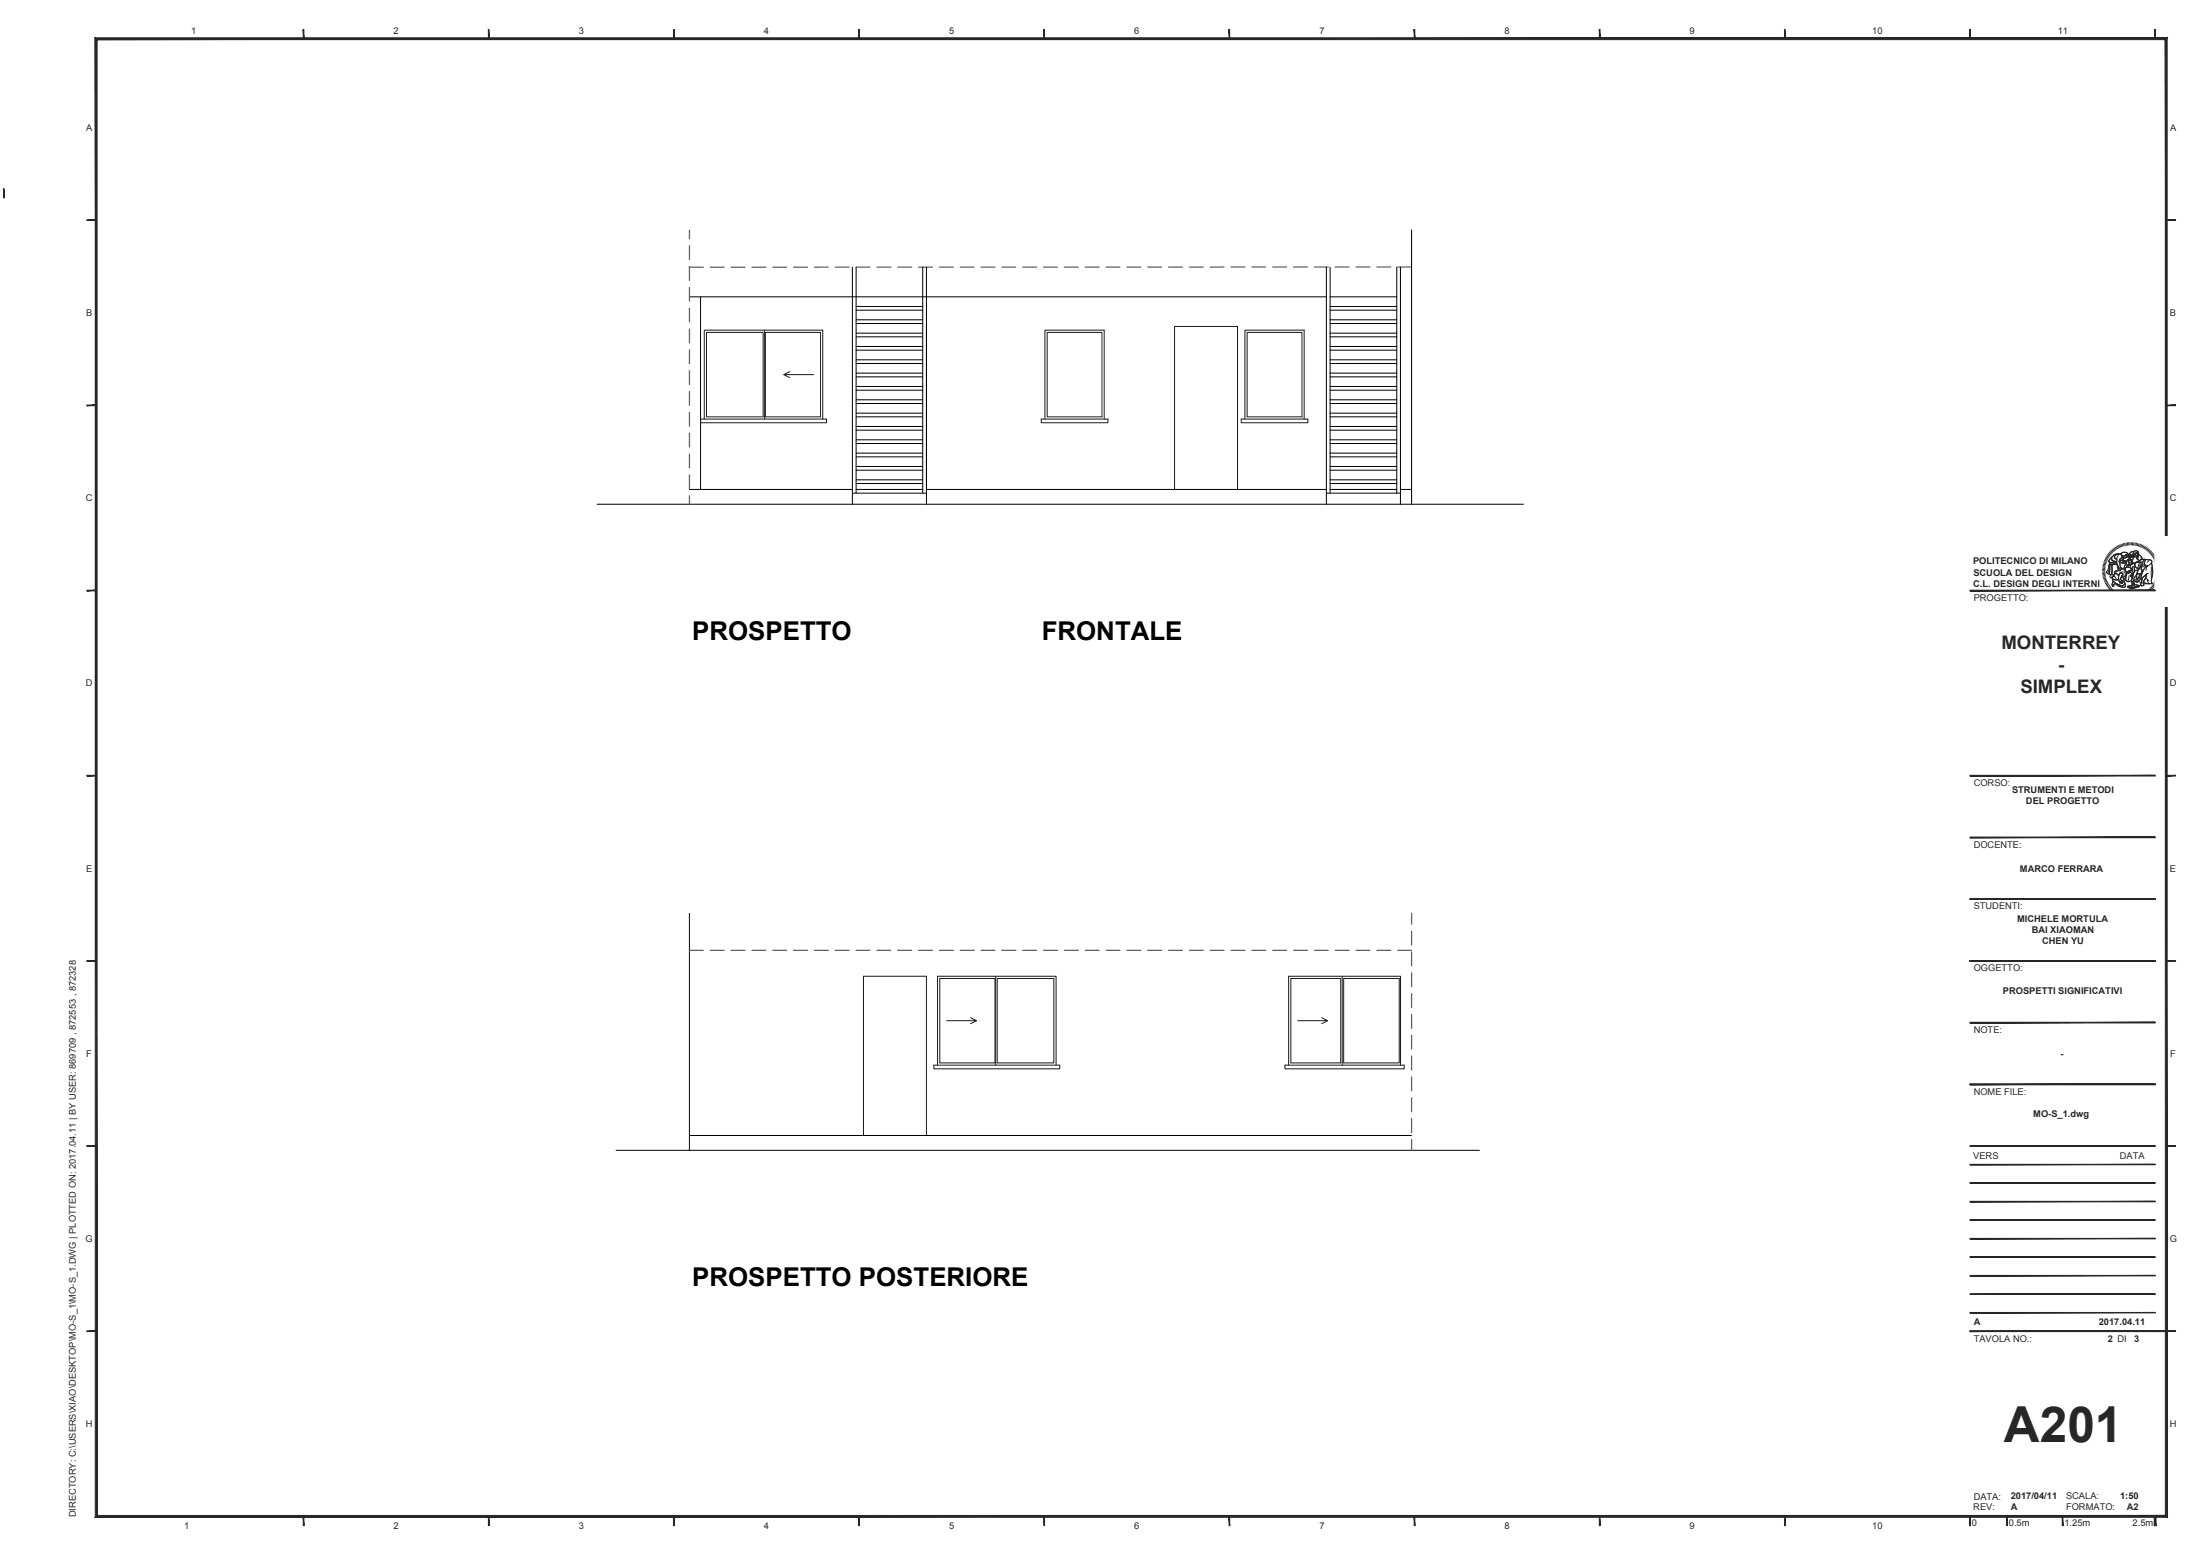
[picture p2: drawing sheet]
<svg xmlns="http://www.w3.org/2000/svg" width="594mm" height="420mm" viewBox="0 0 594 420" stroke-linecap="round" stroke-linejoin="round" font-family="sans-serif">
<!-- layer: A-PRSP-1 -->
<path d="M186.2 246.6v64M166.4 310.6h233.1M186.2 306.6h195" fill="none" stroke="#000" stroke-width=".27"/>
<g fill="none" stroke="#666" stroke-width=".35">
<path d="M186.2 256.6h3.7M191.8 256.6h3.7M197.4 256.6h3.8M203 256.6h3.8M208.7 256.6h3.7M214.3 256.6h3.7M219.9 256.6h3.8M225.5 256.6h3.8M231.2 256.6h3.7M236.8 256.6h3.7M242.4 256.6h3.8M248 256.6h3.8"/>
<path d="M253.7 256.6h3.7M259.3 256.6h3.7M264.9 256.6h3.8M270.5 256.6h3.8M276.2 256.6h3.7M281.8 256.6h3.7M287.4 256.6h3.8M293 256.6h3.8M298.7 256.6h3.7M304.3 256.6h3.7M309.9 256.6h3.8M315.5 256.6h3.8"/>
<path d="M321.2 256.6h3.7M326.8 256.6h3.7M332.4 256.6h3.8M338 256.6h3.8M343.7 256.6h3.7M349.3 256.6h3.8M354.9 256.6h3.8M360.5 256.6h3.8M366.2 256.6h3.7M371.8 256.6h3.8M377.4 256.6h3.8M381.2 246.6v2.9"/>
<path d="M381.2 251.4v3.8M381.2 257.1v3.7M381.2 262.7v3.7M381.2 268.3v3.7M381.2 273.9v3.8M381.2 279.6v3.7M381.2 285.2v3.7M381.2 290.8v3.7M381.2 296.4v3.8M381.2 302.1v3.7M381.2 307.7v2.9"/>
</g>
<!-- layer: A-GLAZ-FURR -->
<g fill="none" stroke="#1a1a1a" stroke-width=".27">
<path d="M190.8 89.8h15.3v22.8h-15.3zM206.5 89.2v24M206.7 89.8h14.9v22.8h-14.9zM282.8 89.8h14.8v22.8h-14.8zM336.8 89.8h14.8v22.8h-14.8zM189.2 113.2h34v1h-34zM190.2 113.2v-24h32v24M211.7 101.2l1.6 .8M213.3 100.3l-1.6 .9h8M281.2 113.2h18v1h-18zM282.2 113.2v-24h16v24M335.2 113.2h18v1h-18z"/>
<path d="M336.2 113.2v-24h16v24M253.8 264.2h14.9v22.8h-14.9zM262.1 274.8l1.6 .8h-8.1M263.7 275.6l-1.6 .8M268.9 263.6v24M269.3 264.2h15.3v22.8h-15.3zM348.6 264.2h13.4v22.8h-13.4zM356.9 274.8l1.6 .8h-8.1M358.5 275.6l-1.6 .8M362.4 263.6v24M362.8 264.2h15v22.8h-15zM252.2 287.6h34v1h-34z"/>
<path d="M253.2 287.6v-24h32v24M347 287.6h32.2v1h-32.2zM348 287.6v-24h30.2v24"/>
</g>
<!-- layer: A-DOOR-FURR -->
<path d="M233.2 263.6h17v43h-17z" fill="none" stroke="#1a1a1a" stroke-width=".27"/>
<!-- layer: A-PRSP-2 -->
<g fill="none" stroke="#000" stroke-width=".27">
<path d="M230.2 72.2v64M231.2 72.2v61M249.2 72.2v61M250.2 72.2v64M358.2 72.2v64M359.2 72.2v61M377.2 72.2v61M378.2 72.2v64M381.2 62.1v74.1M186.2 80.2h172M189.2 80.2v52M231.2 97.2h18"/>
<path d="M231.2 93.6h18M231.2 90h18M231.2 86.4h18M231.2 82.8h18M231.2 83.8h18M231.2 87.4h18M231.2 91h18M231.2 94.6h18M231.2 98.2h18M359.2 80.2h18M359.2 97.2h18M359.2 93.6h18"/>
<path d="M359.2 90h18M359.2 86.4h18M359.2 82.8h18M359.2 83.8h18M359.2 87.4h18M359.2 91h18M359.2 94.6h18M359.2 98.2h18M231.2 118.8h18M231.2 115.2h18M231.2 111.6h18M231.2 108h18"/>
<path d="M231.2 104.4h18M231.2 100.8h18M231.2 101.8h18M231.2 105.4h18M231.2 109h18M231.2 112.6h18M231.2 116.2h18M231.2 119.8h18M359.2 118.8h18M359.2 115.2h18M359.2 111.6h18M359.2 108h18"/>
<path d="M359.2 104.4h18M359.2 100.8h18M359.2 101.8h18M359.2 105.4h18M359.2 109h18M359.2 112.6h18M359.2 116.2h18M359.2 119.8h18M161.2 136.2h250.2M186.2 132.2h44M230.2 133.2h20M231.2 132.2h18"/>
<path d="M231.2 126h18M231.2 122.4h18M231.2 123.4h18M231.2 127h18M231.2 129.6h18M231.2 130.6h18M250.2 132.2h108M358.2 133.2h20M359.2 132.2h18M359.2 126h18M359.2 122.4h18M359.2 123.4h18"/>
<path d="M359.2 127h18M359.2 129.6h18M359.2 130.6h18M378.2 132.2h3"/>
</g>
<g fill="none" stroke="#666" stroke-width=".35">
<path d="M186.2 72.2h3.7M186.2 62.2v2.3M186.2 66.3v3.8M186.2 72v3.7M186.2 77.6v3.7M191.8 72.2h3.8M197.4 72.2h3.8M203 72.2h3.8M208.7 72.2h3.7M214.3 72.2h3.7M223.7 72.1l-3.8 .1M225.5 72.1h3.8"/>
<path d="M231.2 72.1h3.7M236.8 72.1h3.7M242.4 72.1h3.8M248 72.1h3.8M257.4 72.1h-3.7M259.3 72.1h3.7M264.9 72.1h3.8M270.5 72.1h3.8M276.2 72.1h3.7M281.8 72.1h3.7M287.4 72.1h3.8M293 72.1h3.8"/>
<path d="M298.7 72.1h3.7M304.3 72.1h3.7M309.9 72.1h3.8M315.5 72.1h3.8M321.2 72.1h3.7M330.5 72.1h-3.7M332.4 72.1h3.8M338 72.1h3.8M343.7 72.1h3.7M349.3 72.1h3.7M354.9 72.1h3.8M364.3 72.1h-3.8"/>
<path d="M366.2 72.1h3.7M371.8 72.1h3.7M377.4 72.1h3.8M186.2 83.2v3.8M186.2 88.8v3.8M186.2 94.5v3.7M186.2 100.1v3.7M186.2 105.7v3.8M186.2 111.4v3.7M186.2 117v3.7M186.2 122.6v3.7M186.2 128.2v3.8"/>
<path d="M186.2 133.9v2.3"/>
</g>
<!-- layer: A-DOOR-FULL -->
<path d="M317.2 132.2v-44h17v44" fill="none" stroke="#1a1a1a" stroke-width=".27"/>
<!-- layer: G-ANNO-TTLB -->
<g fill="#272727" stroke="#272727" stroke-width=".27">
<path d="M431.9 8l.2 2.5v-2.5zM431.9 8l.2 2.5h-.2z"/>
<path d="M25.7 10.2l.5 399v-398.5zM25.7 10.2l.5 399-.5 .5zM25.7 409.7l559-.5h-558.5zM25.7 409.7l559-.5 .5 .5zM584.7 10.7v398.5l.5 .5zM585.2 10.2v399.5l-.5-399zM26.2 10.7h558.5l.5-.5zM25.7 10.2h559.5l-559 .5z"/>
<path d="M381.9 8l.2 2.5v-2.5zM381.9 8l.2 2.5h-.2z"/>
<path d="M481.9 8l.2 2.5v-2.5zM481.9 8l.2 2.5h-.2z"/>
<path d="M531.9 8l.2 2.5v-2.5zM531.9 8l.2 2.5h-.2z"/>
<path d="M23.5 109.6h2.5v-.2zM23.5 109.4h2.5l-2.5 .2z"/>
<path d="M23.5 59.5h2.5v-.1zM23.5 59.4h2.5l-2.5 .1z"/>
<path d="M23.5 209.6h2.5v-.2zM23.5 209.4h2.5l-2.5 .2z"/>
<path d="M23.5 259.5h2.5v-.1zM23.5 259.4h2.5l-2.5 .1z"/>
<path d="M23.5 309.5h2.5v-.1zM23.5 309.4h2.5l-2.5 .1z"/>
<path d="M23.5 359.6h2.5v-.2zM23.5 359.4h2.5l-2.5 .2z"/>
<path d="M23.5 159.5h2.5v-.1zM23.5 159.4h2.5l-2.5 .1z"/>
<path d="M331.9 8l.2 2.5v-2.5zM331.9 8l.2 2.5h-.2z"/>
<path d="M281.9 8l.2 2.5v-2.5zM281.9 8l.2 2.5h-.2z"/>
<path d="M231.9 8l.2 2.5v-2.5zM231.9 8l.2 2.5h-.2z"/>
<path d="M181.9 8l.2 2.5v-2.5zM181.9 8l.2 2.5h-.2z"/>
<path d="M131.9 8l.2 2.5v-2.5zM131.9 8l.2 2.5h-.2z"/>
<path d="M81.9 8l.2 2.5v-2.5zM81.9 8l.2 2.5h-.2z"/>
<path d="M1 51l.1 2.5zM1 51l.1 2.5z"/>
<path d="M431.9 409.5l.2 2.5v-2.5zM431.9 409.5l.2 2.5h-.2z"/>
<path d="M381.9 409.5l.2 2.5v-2.5zM381.9 409.5l.2 2.5h-.2z"/>
<path d="M481.9 409.5l.2 2.5v-2.5zM481.9 409.5l.2 2.5h-.2z"/>
<path d="M531.9 409.5l.2 2.5v-2.5zM531.9 409.5l.2 2.5h-.2z"/>
<path d="M331.9 409.5l.2 2.5v-2.5zM331.9 409.5l.2 2.5h-.2z"/>
<path d="M281.9 409.5l.2 2.5v-2.5zM281.9 409.5l.2 2.5h-.2z"/>
<path d="M231.9 409.5l.2 2.5v-2.5zM231.9 409.5l.2 2.5h-.2z"/>
<path d="M181.9 409.5l.2 2.5v-2.5zM181.9 409.5l.2 2.5h-.2z"/>
<path d="M131.9 409.5l.2 2.5v-2.5zM131.9 409.5l.2 2.5h-.2z"/>
<path d="M81.9 409.5l.2 2.5v-2.5zM81.9 409.5l.2 2.5h-.2z"/>
<path d="M581.9 8l.2 2.5v-2.5zM581.9 8l.2 2.5h-.2z"/>
<path d="M581.9 409.5l.2 2.5v-2.5zM581.9 409.5l.2 2.5h-.2z"/>
<path d="M585 109.4v.2l2.5-.2zM585 109.6l2.5-.2v.2z"/>
<path d="M585 59.4v.1l2.5-.1zM585 59.5l2.5-.1v.1z"/>
<path d="M585 209.4v.2l2.5-.2zM585 209.6l2.5-.2v.2z"/>
<path d="M585 259.4v.1l2.5-.1zM585 259.5l2.5-.1v.1z"/>
<path d="M585 309.4v.1l2.5-.1zM585 309.5l2.5-.1v.1z"/>
<path d="M585 359.4v.2l2.5-.2zM585 359.6l2.5-.2v.2z"/>
<path d="M585 159.4v.1l2.5-.1zM585 159.5l2.5-.1v.1z"/>
<path d="M582 359.6h2.5v-.2zM582 359.4h2.5l-2.5 .2z"/>
<path d="M532 359.4v.2l50-.2zM532 359.6l50-.2v.2z"/>
<path d="M532 359.4v.2l50-.2zM532 359.6l50-.2v.2z"/>
<path d="M532 354.4h50zM532 354.5l50-.1z"/>
<path d="M532 349.4h50zM532 349.5l50-.1z"/>
<path d="M532 344.4h50zM532 344.5l50-.1z"/>
<path d="M532 339.4h50zM532 339.5l50-.1z"/>
<path d="M532 334.4h50zM532 334.5l50-.1z"/>
<path d="M532 329.4h50zM532 329.5l50-.1z"/>
<path d="M532 324.4h50zM532 324.5l50-.1z"/>
<path d="M532 319.4h50zM532 319.5l50-.1z"/>
<path d="M532 226.2h50v-.2zM532 226h50l-50 .2z"/>
<path d="M532 242.9h50v-.2zM532 242.7h50l-50 .2z"/>
<path d="M532 242.7v.2l50-.2zM532 242.9l50-.2v.2z"/>
<path d="M532 259.4v.1l50-.1zM532 259.5l50-.1v.1z"/>
<path d="M532 159.5h50v-.1zM532 159.4h50l-50 .1z"/>
<path d="M532 259.4v.1l50-.1zM532 259.5l50-.1v.1z"/>
<path d="M532 276v.2l50-.2zM532 276.2l50-.2v.2z"/>
<path d="M532 259.4v.1l50-.1zM532 259.5l50-.1v.1z"/>
<path d="M532 259.4v.1l50-.1zM532 259.5l50-.1v.1z"/>
<path d="M532 209.6h50v-.2zM532 209.4h50l-50 .2z"/>
<path d="M532 292.7v.2l50-.2zM532 292.9l50-.2v.2z"/>
<path d="M532 292.7v.2l50-.2zM532 292.9l50-.2v.2z"/>
<path d="M532 314.4h50zM532 314.5l50-.1z"/>
<path d="M532 309.4v.1l50-.1zM532 309.5l50-.1v.1z"/>
<path d="M582 359.6h2.5v-.2zM582 359.4h2.5l-2.5 .2z"/>
<path d="M531.9 409.5v2.5h.2zM531.9 409.5h.2v2.5z"/>
<path d="M541.9 409.5l.2 2.5v-2.5zM541.9 409.5l.2 2.5h-.2z"/>
<path d="M556.9 409.5l.2 2.5v-2.5zM556.9 409.5l.2 2.5h-.2z"/>
<path d="M581.7 409.5l.5 2.5v-2.5zM581.7 409.5l.5 2.5h-.5z"/>
</g>
<!-- layer: G-ANNO-LOGO -->
<g fill="none" stroke="#272727" stroke-width=".27">
<path d="M567.7 154.1h.7M567.7 153.8h.7M567.8 153.4l.6 .1M567.8 153.1l.7 .1M567.9 152.7l.6 .1M567.9 152.4l.7 .1M568 152l.7 .2M568.1 151.7l.7 .2M568.3 151.3l.6 .3M568.4 151l.6 .3M568.4 154.5h-.7M568.4 154.8h-.6"/>
<path d="M568.5 155.1l-.7 .1M568.5 155.4l-.6 .2M568.6 150.7l.6 .3M568.6 155.7l-.7 .2M568.7 156.1l-.7 .1M568.7 150.4l.6 .3M568.8 156.4l-.7 .2M568.9 156.7l-.7 .2M568.9 150.1l.6 .3M569 157l-.6 .3M569.1 149.8l.6 .4M569.1 157.3l-.6 .3"/>
<path d="M569.3 157.6l-.6 .3M569.3 149.5l.6 .4M569.5 157.8l-.6 .4M569.5 149.2l.6 .5M569.6 151.8l1.4 .3 .6-.4v.6h-1.7l-.2-.1zM569.6 151.8l.1 .4M569.6 158.1l-.5 .4M569.8 148.9l.5 .5M569.8 152.3l-.3 .5-.1 1.4-.3 .6 .4 .2M569.8 158.4l-.5 .4M569.9 150.8l.4-.3-.1 .5 .2 .4 1.1 .3-.5 .4-.5-.3h-.8l-.2-.4zM570 148.7l.5 .5"/>
<path d="M570 158.6l-.5 .5M570 152.3l-.3 .6v1.4l-.2 .7 .7 .2M570.1 152.3l.4 .1-.2 .5v2.2l-.3 .1-.6-.3 .3-.7 .1-1.3zM570.2 150.5l-.7 .9 .2 .4 1.3 .3 .5-.4M570.2 158.9l-.4 .4M570.3 148.4l.4 .6M570.3 155.9l.1 .3 .5 .3 1.2-.1M570.3 150.3l.7-.6 1.3-.1-.9 .2-.4 .5 .1 .4 .5 .2-.1 .8-1.2-.4-.1-.3zM570.4 156.3l.1 .5 .7 .6 2 1M570.4 156.2l.7 .4 1-.2 .1 .5 .3 .3-.1 .2 .3-.2 .2 .4-.1-.6 .3 .5-.1-.5 .4 .1-.8-.7 .3-.7 .4 .2 .5 1.5-.1 .4-.4 .3h-.6l-1.2-.5-1-.8zM570.5 159.1l-.5 .5M570.5 152.4l1.1-.1 .6 1.2v.5l-1.2 .4v.4l.1 .1-.3 .5-.4-.2-.2-.4 .1-1.9z"/>
<path d="M570.5 152.4l-.2 .5v2.2M570.6 148.2l.4 .5M570.6 156.9l.9 .7 1.2 .5h.7l.4-.6 .1 .8-.4 .3-1-.2-1.4-.8-.5 .3 .3 .2-.4 .2-.2-.4zM570.6 156.9l-.3 1 .3 .4 .2-.2-.2-.2 .5-.3 1.2 .8 1.3 .2 .4-.4-.2-.7M570.7 159.3l-.4 .5M570.8 155.4l-.8-.2-.2 .7 .3 .1 .9-.3 .5 .5M570.9 148l.4 .5M571 159.5l-.5 .6M571 155l.4-.2 .7 .6-.1 1.1-.9 .1-.7-.4-.1-.3 .6-.2-.1-.3zM571 154.4l1.2-.4 .3 .1 .2-.4 .5-.1 .6 .3 .5 1.1-.3 .4-.8 .5-.3-.2 .4-.5-.2-.3-.5-.3-.5 .8-.7-.6h-.4zM571.1 147.8l.4 .6M571.2 149.9l1.1-.3 .7 .5-.1 .5-.7 1 .4 1.6 .6 .4-.5 .1-.2 .4-.3-.2v-.4l-.6-1.2v-1.4l-.6-.4z"/>
<path d="M571.2 159.7l-.4 .6M571.3 154.7l.8 .7M571.4 154.8l-.5 .4v.4M571.4 147.6l.4 .6M571.5 159.9l-.4 .6M571.6 152.3l-1.9-.1-.4 1.6-.6 .7 .3 .3M571.8 147.4l.3 .6M571.8 152.7l.2 1.3M572 149.9l-.3 .7-.1 1.3 .6 1.6v.4l.3 .2 .2-.4 .5-.1-.6-.5-.4-1.5 .8-1.2-.3-.7h-1.5l-.9 .6v.9l1.2 .5M572.1 147.3l.3 .6M572.2 154l-1.1 .3-.1 .4 .1 .2M572.3 149.6l-.9 .2-.4 .4v.4l.6 .3"/>
<path d="M572.4 147.1l.3 .6M572.5 154.7h.3l.5 .4-.7 1.3 .8 .7-.4-.1 .1 .5-.3-.5 .1 .6-.2-.4-.3 .2 .1-.2-.4-.6v-1zM572.5 150.9l1-.3-.1 .5-1.2 .5zM572.5 151.5l.7-.3 .3 .2-.3 .2 .1 .4-.6-.1zM572.5 151.5l.2 .4 .6 .1M572.7 149.7l.7-.6 1 .2 .3 .3-.1 .4-.5-.3-.5 .4-.6-.1M572.7 147l.3 .6M572.8 149.4l.5-.3h.6l.6 .3 .2 .4-.2 .2-.4-.3-.1 .2-.7 .3-.7-.5zM572.9 150l.7 .2 .6-.5 .3 .2-.2 .6-.4 .2-.5-.2-.5 .2zM573.1 146.9l.2 .6M573.2 153.6l.6 .2 .4 .6v.8l-.4 .3M573.3 155.9l.5 1.6-.4 .5-.7 .1"/>
<path d="M573.3 151.5h.8l-.5 .6-.4-.2zM573.3 151.2l.2 .2M573.4 150.9l-.1 .2-1.1 .5M573.4 154.4l-.8 .2M573.4 146.8l.2 .6M573.5 150.6l-.4 .5M573.5 154.1l.7 .5M573.7 151.5h-.4l-.1 .4 .5 .2 .2-.5 .2-.1-.6 .1M573.7 154.6l.2 .4-.1 .5-.5 .3-.4-.1M573.8 153.5l.6-.4h.5l.5 .3 .3 .5-1.6 .6zM573.8 153.8v-.3l.6-.4 1 .3 .2 .6h-.4l-1 .4M573.8 146.7l.1 .6"/>
<path d="M573.8 156.4l.8 .7M574 150.5v.1M574 150.1l.2 .1M574.1 155.8v.9M574.1 152.4l-.4 .5-.1 .8M574.1 146.6l.1 .7M574.1 150.1v.1M574.2 154.4l.6 .4 .4-.3v-.3l.4-.4-.2-.5-.5-.2h-.6l-.5 .7-.2-.1 .2-1.1 .3-.2 .2 .2h1.1l.5-.4v-.3l.6 .2 .1 1-.3 .5 .2 .5-.3 .6-.5 .3-.1 .4h-.4l.3 .3 .3-.1-.1 .4 .2-.3-.3 1.2-1 .2-.9-.7 .4-.6 .2-1.1M574.2 154.4l1.1-.4-.1 .5-.4 .3-.5-.2zM574.2 155.2l-.3 1-.4 .4M574.3 154.6h.1M574.4 150.3l.9-.2 .2 .4-.4 .1z"/>
<path d="M574.4 151.2l.6-.3 .4 .1 .5 .8v.4h-.4l.1-.8-.7-.4-.2 .3 .2 1.2-.6 .1-.3-.3zM574.5 146.6v.6M574.5 149.9l-.2 .6-.4 .2-.5-.2-.5 .2M574.6 158.3l1.9-.4 1.2 .2-2 .6zM574.6 158.3l1.1 .4v.3l-1.1-.4zM574.8 151.1l.4-.1 .4 .4v.8l-.2 .4h-.5zM574.8 146.5l.1 .7M574.9 150.1l.1-.3h.4l.4 .4-.3 .2M574.9 155.5l-.3 1.6 1-.2M574.9 154.6h.1M574.9 149.9l.3-.2 .3 .2 .2 .4-.2 .1-.2-.3h-.4zM575 154.2l.1 .1"/>
<path d="M575 154.5l.1 .1M575 154.3h.1M575.1 151.3h.1M575.1 151.3l-.1 .1M575.2 146.5v.7M575.2 150.2l-.3-.1-.5 .2 .7 .3 .4-.1-.3-.4 .1 .2M575.3 152.6v.7M575.3 155.3l.3 .1 .2-.5 .4-.2-.4 1.3v-.4h-.4zM575.3 154.1l-.1 .4-.4 .3-.5-.3M575.4 151.1l.2 .3-.1 .1M575.5 151.3l-.3-.3-.4 .1 .1 1-.1 .5h-.5l-.3-.3 .4-1 .3-.3 .5-.1 .4 .3 .3 1-.3 .2-.1-.4M575.5 146.5v.7"/>
<path d="M575.6 151.6l-.2 .1M575.6 151.4v.6l-.7-.1M575.6 152.3l-.3 .3h-.4M575.7 158.7l2-.6v.3l-2 .6zM575.7 158.7v.3M575.7 150.3h.2l.1 .3-.2 .9M575.8 154.8h.1M575.8 155.5l-.1 .5 .2-.3M575.8 149.9l.1 .4M575.9 151.9l-.2-.5 .3-.5v-.5l-.9-.9 .3-.4 .6-.2 .2 .1-.2 .6 .1 .9 .2-.1v-.4l.3 .3 .5-.1-.1 .6 .2-.1 .4 .7-1.1 .7M575.9 146.5l-.1 .7M575.9 155.2l-.1 .3-.1-.3"/>
<path d="M575.9 152.9l-.1 1.4M575.9 152.1l.5 .2M576 157l.2-.1 .1 1-.2-.5-.4 .6zM576.1 154.1l-.4 .3v.5M576.2 154.7l-.4 .2-.2 .5h-.4l.3 .3 .2-.1M576.2 153l-.4 .8M576.2 146.6v.6M576.3 149h-.8l-.4 .4v.3M576.3 150l.3 .3 .5-.1M576.4 148.8l.6-.1 .5 .5v.8l-.4 .9v-.7l.2-.5-.2-.5-.6 .2-.2 1-.2 .1-.1-.9zM576.5 152.1l1-.4 .9 .2 .1 .4-.2 .6-.6 .6-.5 .1-.7-.8zM576.5 149.7l.2 .1"/>
<path d="M576.5 149.4l.6-.2 .2 .5-.2 .5h-.6l-.2-.2zM576.5 154l.9-.1-.4 1.2-.7 1v.8l-.3 .1-.2 .5-.2-.9zM576.5 154.1l-.9 2.5 .2 .9-.1 .9 .4-1 .3 .8-.2-1.3-.4 .6M576.6 146.6l-.1 .7M576.6 150.2h.1M576.6 153.1l-.3 .4 .1 .6 1-.2 .5-.6M576.6 149.8h.1M576.7 150.1h.1M576.9 146.7l-.1 .6M577 149.9l.2 .1M577 155h.4a.35 .35 0 0 1 .4 .1 .35 .35 0 0 1-.1 .5l-.4 .7 .2 .7-.7 .1zM577 149.9v.1"/>
<path d="M577.2 150.7l.4 .7M577.3 153.2h.1M577.3 146.7l-.2 .7M577.3 151.6l.9-.5 1-.1-.7 1zM577.4 153.9l-.4 1.2-.7 1-.1 .9M577.4 153.1l-.3 .1M577.4 149.7l.7 .5 .6 .8-1.1 .4-.2-.2-.2-.5zM577.5 153.4l-.1 .1M577.5 149.7l.5 .4 .4 .6M577.6 146.8l-.2 .7M577.7 158.1v.3l-2 .6-1.1-.4v-.3l1.1 .4 2-.6a6.1 6.1 0 0 0-3.1 .2M578 153.1l.3-.1-.1 1.8-.7 .1a.24 .24 0 0 1-.2 .2 .24 .24 0 0 1-.2-.3l.2-.9z"/>
<path d="M578 146.9l-.2 .7M578 152.8l-.1 .4M578 151.8l.4 .1 .1 .3M578.1 150.6l.5 .4M578.2 154.9l-1.2 .1-.2 2.2 .7-.2-.2-.8 .5-1.3M578.2 156.3l-.1 .2 .3 .2M578.3 147.1l-.3 .6M578.3 153.1l-.1 1.6-.6 1.6 .3 1 .2 .2M578.5 156l1.1-1-.2 1-.7 1.2 .2 .7-.3 .3h-.5l-.1-.3zM578.5 152l.4-.7 .4-.3 1.4 .2 .4 .4-.3 .6-1 .7-.7-.1-.6-.6M578.5 152.2l-.9 1.3h-.4l-.6-.4-.1-.7 .4-.5 .6-.1 .2 .2-.2 .8h.3l.4-.4-.1-.6-1.1-.1-.5 .4v.5M578.6 153.8v.5"/>
<path d="M578.6 147.2l-.3 .6M579 147.4l-.4 .6M579 153l-.9 .1M579.1 157.2l.5 .4M579.3 147.5l-.4 .6M579.3 151l-1 .1-1 .5M579.4 159.9l.4 .5M579.4 156l.9 .9M579.5 153l-.9 1.4-.5 2 1.5-1.4 .5-.1M579.5 151.1h1.1l.5 .5-.2 .4 .3 1.3 .1 1.7-.4 1.7 .3 .9-2.4-.1v-.4l.6-1.1 .2-1-1.5 1.4 .4-1.6 .6-1.3a.68 .68 0 0 1 .7-.6l-.8-.7 .1-.5zM579.5 151.1l-.5 1 .3 .4 .7 .3M579.6 147.7l-.4 .6"/>
<path d="M579.6 155l-.1 .8-.8 1.4 .2 .8-.3 .2h-.5l-.1-.3 .5-1.9M579.7 159.7l.4 .5M579.7 153l-.2 1M579.8 156.4l.2 .8 .5 .4M579.9 147.9l-.4 .6M579.9 159.5l.5 .5M580.1 151.5l-.3 .3M580.2 148.2l-.5 .5M580.2 159.2l.5 .5M580.4 148.4l-.4 .5M580.4 159l.5 .5M580.6 158.8l.5 .4"/>
<path d="M580.7 148.6l-.5 .5M580.8 158.5l.6 .4M580.9 153.1l.1 3.4M580.9 148.9l-.5 .4M581 152l.3 2.4-.4 2.5 .3 .7-2.4-.1M581 158.3l.6 .4M581.2 149.1l-.5 .5M581.2 158l.6 .4M581.4 149.4l-.5 .4M581.4 157.7l.6 .4M581.6 157.4l.6 .3M581.6 149.7l-.5 .4"/>
<path d="M581.7 157.1l.6 .3M581.8 150l-.5 .4M581.8 156.8l.7 .3M582 156.5l.6 .3M582 150.3l-.6 .3M582.1 156.2l.6 .2M582.2 155.9l.6 .2M582.2 150.6l-.6 .3M582.2 155.6l.7 .1M582.3 155.3l.6 .1M582.3 155h.7M582.3 150.9l-.6 .3"/>
<path d="M582.4 154.6l.6 .1M582.4 154.4h.6M582.5 151.3l-.6 .2M582.6 151.6l-.6 .2M582.7 151.9l-.6 .2M582.8 152.3l-.6 .1M582.9 152.6l-.7 .2M583 153l-.7 .1M583 153.3l-.7 .1M583 153.7h-.6M583.1 154l-.7 .1M571.8 160.1l-.4 .6"/>
<path d="M572 160.3l-.3 .6M572.3 160.4l-.3 .6M572.6 160.6l-.3 .6M572.9 160.7l-.2 .6M573.2 160.8l-.2 .6M573.5 160.9l-.1 .6M573.8 161l-.1 .6M574.2 161l-.2 .7M574.5 161.1l-.1 .6M574.8 161.1v.7M575.1 161.1v.7M575.5 161.1v.7"/>
<path d="M575.8 161.1v.7M576.1 161.1l.1 .7M576.4 161.1l.1 .6M576.8 161l.1 .7M577.1 160.9l.1 .7M577.4 160.8l.2 .7M577.7 160.7l.2 .7M578 160.6l.3 .7M578.3 160.5l.3 .6M578.6 160.4l.3 .6M578.9 160.2l.3 .6M579.2 160l.3 .6"/>
</g>
<!-- layer: G-ANNO-TTLB -->
<g fill="#fff" stroke="#fff" stroke-width=".27">
<path d="M557 159.5l30.7 4.3-5.7-4.3zM557 159.5l30.7 4.3h-30.7z"/>
<path d="M582 144.9h5.7l-5.7 14.6zM587.7 144.9l-5.7 14.6 5.7 4.3z"/>
</g>
<path d="M557 159.5h25v-14.6h5.7v18.9h-30.7z" fill="none" stroke="#fff" stroke-width=".27"/>
<text font-size="13.4" fill="#272727" x="541.1" y="389.3">A201</text>
<g font-size="7">
<text x="186.9" y="172.7">PROSPETTO</text>
<text x="281.3" y="172.7">FRONTALE</text>
<text x="186.9" y="347.1">PROSPETTO POSTERIORE</text>
</g>
<g font-size="5" fill="#272727">
<text x="540.4" y="175.1">MONTERREY</text>
<text x="555.7" y="181.1">-</text>
<text x="545.6" y="187.2">SIMPLEX</text>
</g>
<g font-size="2.5" fill="#272727">
<text x="51.6" y="9.3">1</text>
<text x="106.3" y="9.3">2</text>
<text x="156.3" y="9.3">3</text>
<text x="206.3" y="9.3">4</text>
<text x="256.3" y="9.3">5</text>
<text x="306.3" y="9.3">6</text>
<text x="356.3" y="9.3">7</text>
<text x="406.3" y="9.3">8</text>
<text x="456.3" y="9.3">9</text>
<text x="505.6" y="9.3">10</text>
<text x="555.7" y="9.3">11</text>
<text x="23.2" y="35.4">A</text>
<text x="586" y="35.4">A</text>
<text x="23.2" y="85.4">B</text>
<text x="586" y="85.4">B</text>
<text x="23.2" y="135.4">C</text>
<text x="586" y="135.4">C</text>
<text x="532.8" y="152.4">POLITECNICO DI MILANO</text>
<text x="532.9" y="155.4">SCUOLA DEL DESIGN</text>
<text x="532.8" y="158.4">C.L. DESIGN DEGLI INTERNI</text>
<text x="533" y="162.2">PROGETTO:</text>
<text x="23.2" y="185.4">D</text>
<text x="585.9" y="185.4">D</text>
<text x="533" y="212.2">CORSO:</text>
<text x="543.3" y="214.1">STRUMENTI E METODI</text>
<text x="547.1" y="217.2">DEL PROGETTO</text>
<text x="533" y="228.9">DOCENTE:</text>
<text x="23.2" y="235.4">E</text>
<text x="545.5" y="235.4">MARCO FERRARA</text>
<text x="586" y="235.4">E</text>
<text x="533" y="245.6">STUDENTI:</text>
<text x="544.7" y="248.9">MICHELE MORTULA</text>
<text x="548.6" y="252">BAI XIAOMAN</text>
<text x="551.5" y="255">CHEN YU</text>
<text x="533" y="262.2">OGGETTO:</text>
<text x="540.8" y="268.4">PROSPETTI SIGNIFICATIVI</text>
<text x="533" y="278.9">NOTE:</text>
<text x="23.3" y="285.4">F</text>
<text x="556.4" y="285.4">-</text>
<text x="586" y="285.4">F</text>
<text x="533" y="295.6">NOME FILE:</text>
<text x="549.1" y="301.5">MO-S_1.dwg</text>
<text x="532.8" y="312.9">VERS</text>
<text x="572.4" y="312.9">DATA</text>
<text x="23.1" y="335.4">G</text>
<text x="585.9" y="335.4">G</text>
<text x="533" y="357.9">A</text>
<text x="566.7" y="357.9">2017.04.11</text>
<text x="533" y="362.4">TAVOLA NO.:</text>
<text x="569.1" y="362.4">2 DI</text>
<text x="576.3" y="362.4">3</text>
<text x="23.2" y="385.4">H</text>
<text x="586" y="385.4">H</text>
<text x="532.9" y="407.8">REV:</text>
<text x="533" y="404.9">DATA:</text>
<text x="543" y="407.9">A</text>
<text x="543" y="404.8">2017/04/11</text>
<text x="557.9" y="404.9">SCALA:</text>
<text x="557.9" y="407.9">FORMATO:</text>
<text x="572.5" y="404.8">1:50</text>
<text x="574.3" y="407.9">A2</text>
<text x="20.5" y="409.7" transform="rotate(-90 20.5 409.7)">DIRECTORY: C:\USERS\XIAO\DESKTOP\MO-S_1\MO-S_1.DWG | PLOTTED ON: 2017.04.11 | BY USER: 869709 , 872553 , 872328</text>
<text x="49.8" y="412.8">1</text>
<text x="106.3" y="412.8">2</text>
<text x="156.3" y="412.8">3</text>
<text x="206.3" y="412.8">4</text>
<text x="256.3" y="412.8">5</text>
<text x="306.3" y="412.8">6</text>
<text x="356.3" y="412.8">7</text>
<text x="406.3" y="412.8">8</text>
<text x="456.3" y="412.8">9</text>
<text x="505.6" y="412.8">10</text>
<text x="532.5" y="412">0</text>
<text x="542.5" y="412">0.5m</text>
<text x="557.5" y="412">1.25m</text>
<text x="575.9" y="412">2.5m</text>
</g>
</svg>
